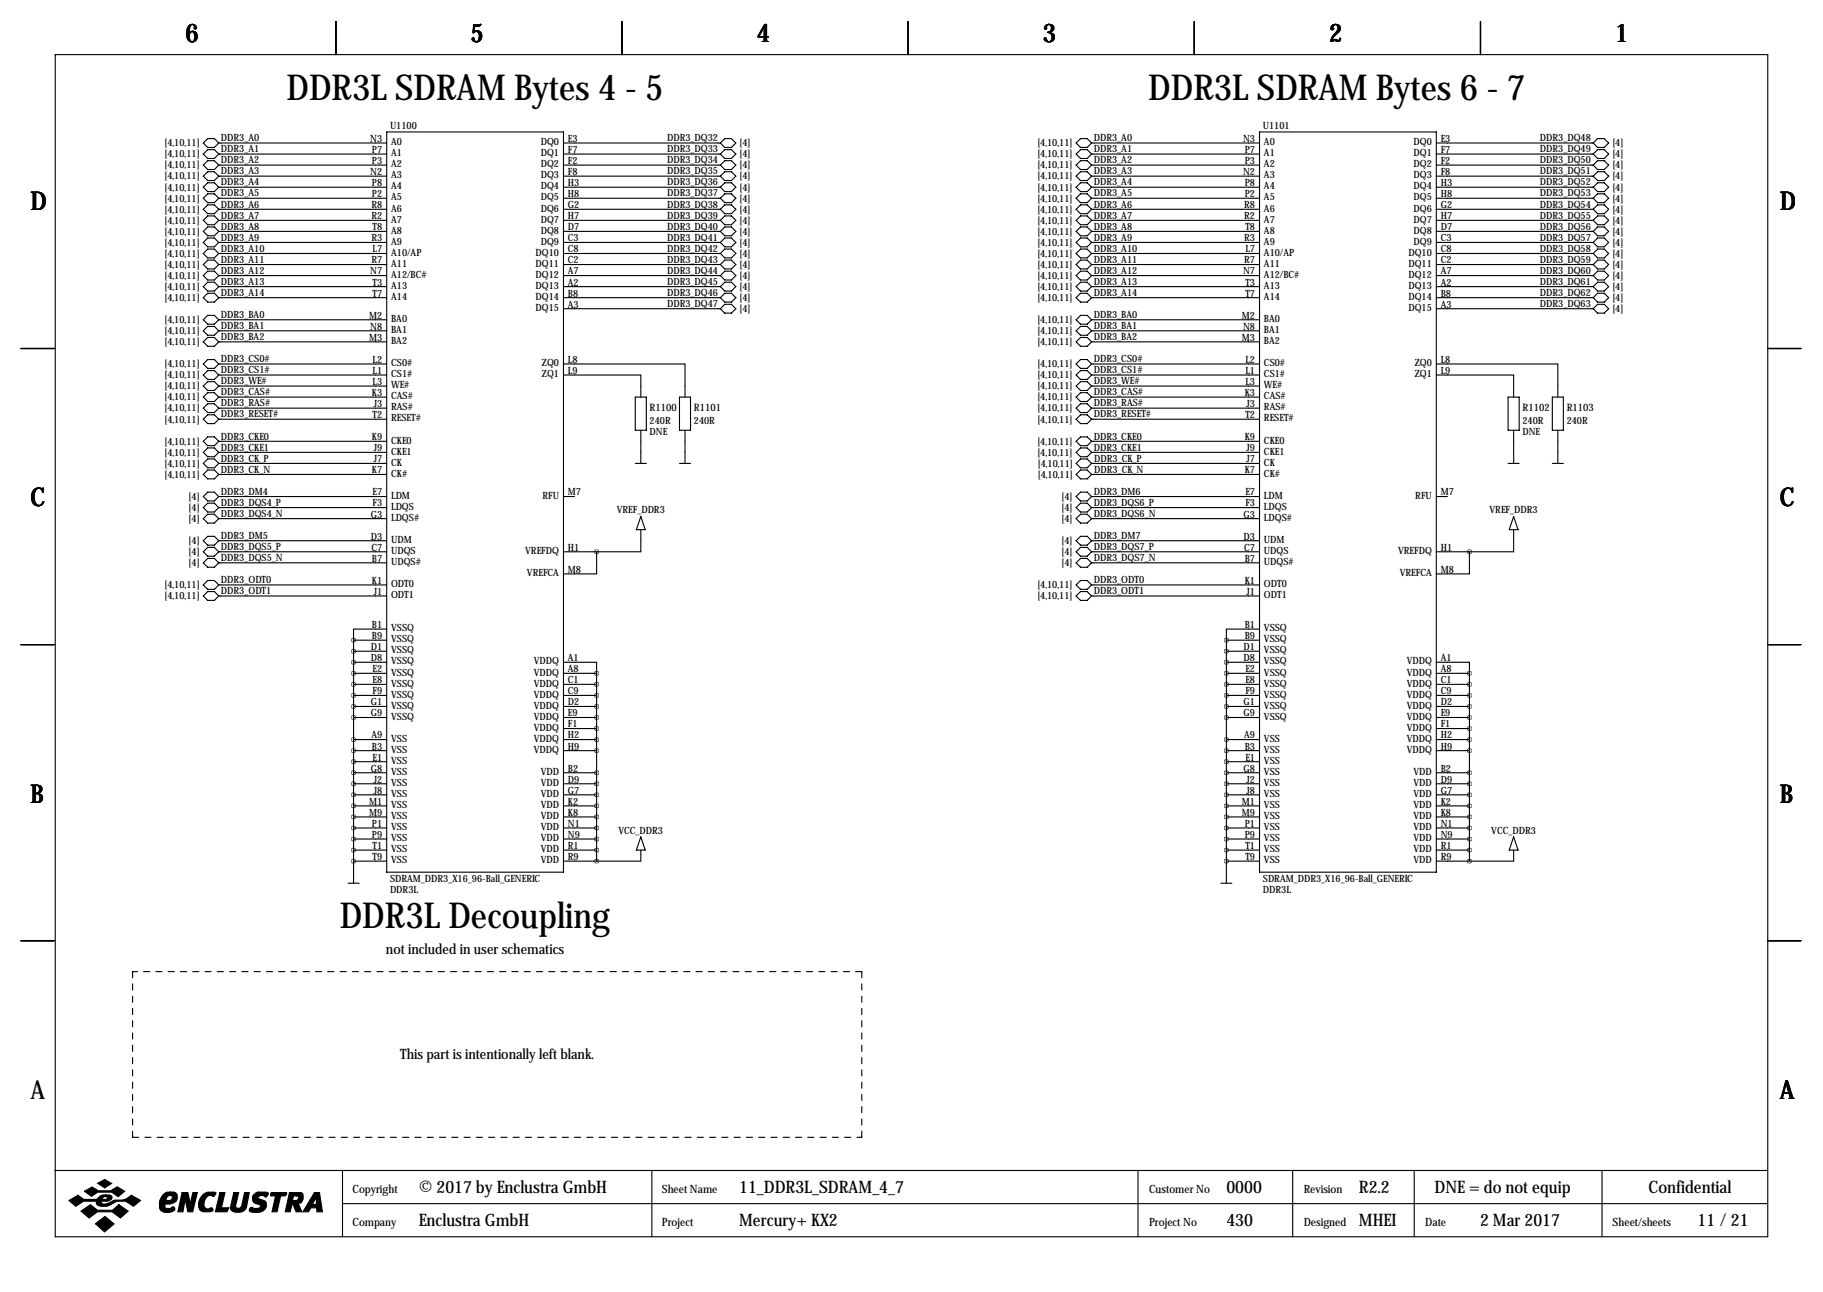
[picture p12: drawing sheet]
<svg xmlns="http://www.w3.org/2000/svg" width="419mm" height="297mm" viewBox="0 0 419 297" stroke-linecap="round" stroke-linejoin="round" font-family="sans-serif">
<g fill="none" stroke="#000" stroke-width=".25">
<path d="M12.7 12.6h393.7v271.7h-393.7zM77.2 4.9v7.7M143 4.9v7.7M208.8 4.9v7.7M274.6 4.9v7.7M340.4 4.9v7.7M46.7 32.9l1.1-1h1.5l1 1-1 1h-1.5zM46.7 38l1.1-1.1h1.5l1 1.1-1 1h-1.5zM46.7 35.4l1.1-1h1.5l1 1-1 1h-1.5zM50.3 32.9h38.6M50.3 35.4h38.6M50.3 38h38.6"/>
<path d="M88.9 30.3h40.6v170.2h-40.6zM129.5 32.9h36.1M129.5 35.4h36.1M129.5 38h36.1M166.6 31.9h1.5l1.1 1-1.1 1h-1.5l-1-1zM166.6 39.5h1.5l1.1 1-1.1 1h-1.5l-1-1zM166.6 36.9h1.5l1.1 1.1-1.1 1h-1.5l-1-1zM166.6 34.4h1.5l1.1 1-1.1 1h-1.5l-1-1zM248.4 31.9h1.5l1.1 1-1.1 1h-1.5l-1-1zM248.4 39.5h1.5l1.1 1-1.1 1h-1.5l-1-1zM248.4 36.9h1.5l1.1 1.1-1.1 1h-1.5l-1-1zM248.4 34.4h1.5l1.1 1-1.1 1h-1.5l-1-1z"/>
<path d="M251 32.9h38.6M251 35.4h38.6M251 38h38.6M289.6 30.3h40.6v170.2h-40.6zM330.2 32.9h36.1M330.2 35.4h36.1M330.2 38h36.1M366.3 32.9l1-1h1.5l1 1-1 1h-1.5zM366.3 38l1-1.1h1.5l1 1.1-1 1h-1.5zM366.3 35.4l1-1h1.5l1 1-1 1h-1.5zM46.7 45.6l1.1-1h1.5l1 1-1 1h-1.5zM46.7 48.1l1.1-1h1.5l1 1-1 1h-1.5z"/>
<path d="M46.7 40.5l1.1-1h1.5l1 1-1 1h-1.5zM46.7 43l1.1-1h1.5l1 1-1 1.1h-1.5zM46.7 50.7l1.1-1.1h1.5l1 1.1-1 1h-1.5zM46.7 53.2l1.1-1h1.5l1 1-1 1h-1.5zM46.7 55.7l1.1-1h1.5l1 1-1 1.1h-1.5zM46.7 58.3l1.1-1h1.5l1 1-1 1h-1.5zM50.3 40.5h38.6M50.3 43h38.6M50.3 45.6h38.6M50.3 48.1h38.6M50.3 50.7h38.6M50.3 53.2h38.6"/>
<path d="M50.3 55.7h38.6M50.3 58.3h38.6M129.5 40.5h36.1M129.5 43h36.1M129.5 45.6h36.1M129.5 48.1h36.1M129.5 50.7h36.1M129.5 53.2h36.1M129.5 55.7h36.1M129.5 58.3h36.1M165.6 53.2l1-1h1.5l1.1 1-1.1 1h-1.5zM165.6 55.7l1-1h1.5l1.1 1-1.1 1.1h-1.5z"/>
<path d="M165.6 58.3l1-1h1.5l1.1 1-1.1 1h-1.5zM166.6 44.6h1.5l1.1 1-1.1 1h-1.5l-1-1zM166.6 47.1h1.5l1.1 1-1.1 1h-1.5l-1-1zM166.6 42h1.5l1.1 1-1.1 1.1h-1.5l-1-1.1zM166.6 49.6h1.5l1.1 1.1-1.1 1h-1.5l-1-1zM248.4 44.6h1.5l1.1 1-1.1 1h-1.5l-1-1zM248.4 47.1h1.5l1.1 1-1.1 1h-1.5l-1-1zM248.4 42h1.5l1.1 1-1.1 1.1h-1.5l-1-1.1zM248.4 49.6h1.5l1.1 1.1-1.1 1h-1.5l-1-1zM248.4 52.2h1.5l1.1 1-1.1 1h-1.5l-1-1zM248.4 54.7h1.5l1.1 1-1.1 1.1h-1.5l-1-1.1zM248.4 57.3h1.5l1.1 1-1.1 1h-1.5l-1-1z"/>
<path d="M248.4 59.8h1.5l1.1 1-1.1 1h-1.5l-1-1zM251 40.5h38.6M251 43h38.6M251 45.6h38.6M251 48.1h38.6M251 50.7h38.6M251 53.2h38.6M251 55.7h38.6M251 58.3h38.6M330.2 40.5h36.1M330.2 43h36.1M330.2 45.6h36.1"/>
<path d="M330.2 48.1h36.1M330.2 50.7h36.1M330.2 53.2h36.1M330.2 55.7h36.1M330.2 58.3h36.1M366.3 45.6l1-1h1.5l1 1-1 1h-1.5zM366.3 48.1l1-1h1.5l1 1-1 1h-1.5zM366.3 40.5l1-1h1.5l1 1-1 1h-1.5zM366.3 43l1-1h1.5l1 1-1 1.1h-1.5zM366.3 50.7l1-1.1h1.5l1 1.1-1 1h-1.5zM366.3 53.2l1-1h1.5l1 1-1 1h-1.5zM366.3 55.7l1-1h1.5l1 1-1 1.1h-1.5z"/>
<path d="M366.3 58.3l1-1h1.5l1 1-1 1h-1.5zM46.7 60.8l1.1-1h1.5l1 1-1 1h-1.5zM46.7 63.4l1.1-1.1h1.5l1 1.1-1 1h-1.5zM46.7 73.5l1.1-1h1.5l1 1-1 1h-1.5zM46.7 76.1l1.1-1.1h1.5l1 1.1-1 1h-1.5zM46.7 78.6l1.1-1h1.5l1 1-1 1h-1.5zM46.7 65.9l1.1-1h1.5l1 1-1 1h-1.5zM47.8 67.4h1.5l1 1-1 1.1h-1.5l-1.1-1.1zM50.3 60.8h38.6M50.3 63.4h38.6M50.3 65.9h38.6M50.3 73.5h38.6"/>
<path d="M50.3 76.1h38.6M50.3 78.6h38.6M50.3 68.4h38.6M129.5 60.8h36.1M129.5 63.4h36.1M129.5 65.9h36.1M129.5 68.4h36.1M129.5 71h36.1M165.6 60.8l1-1h1.5l1.1 1-1.1 1h-1.5zM165.6 63.4l1-1.1h1.5l1.1 1.1-1.1 1h-1.5zM165.6 65.9l1-1h1.5l1.1 1-1.1 1h-1.5zM166.6 67.4h1.5l1.1 1-1.1 1.1h-1.5l-1-1.1z"/>
<path d="M166.6 70h1.5l1.1 1-1.1 1h-1.5l-1-1zM248.4 62.3h1.5l1.1 1.1-1.1 1h-1.5l-1-1zM248.4 72.5h1.5l1.1 1-1.1 1h-1.5l-1-1zM248.4 75h1.5l1.1 1.1-1.1 1h-1.5l-1-1zM248.4 77.6h1.5l1.1 1-1.1 1h-1.5l-1-1zM248.4 64.9h1.5l1.1 1-1.1 1h-1.5l-1-1zM248.4 67.4h1.5l1.1 1-1.1 1.1h-1.5l-1-1.1zM251 60.8h38.6M251 63.4h38.6M251 65.9h38.6M251 73.5h38.6M251 76.1h38.6"/>
<path d="M251 78.6h38.6M251 68.4h38.6M330.2 60.8h36.1M330.2 63.4h36.1M330.2 65.9h36.1M330.2 68.4h36.1M330.2 71h36.1M366.3 60.8l1-1h1.5l1 1-1 1h-1.5zM366.3 63.4l1-1.1h1.5l1 1.1-1 1h-1.5zM366.3 65.9l1-1h1.5l1 1-1 1h-1.5zM366.3 68.4l1-1h1.5l1 1-1 1.1h-1.5zM366.3 71l1-1h1.5l1 1-1 1h-1.5z"/>
<path d="M4.8 80.1h7.6M46.7 83.7l1.1-1h1.5l1 1-1 1h-1.5zM46.7 96.4l1.1-1h1.5l1 1-1 1h-1.5zM46.7 91.3l1.1-1h1.5l1 1-1 1h-1.5zM46.7 93.8l1.1-1h1.5l1 1-1 1.1h-1.5zM46.7 88.8l1.1-1.1h1.5l1 1.1-1 1h-1.5zM46.7 86.2l1.1-1h1.5l1 1-1 1h-1.5zM50.3 91.3h38.6M50.3 83.7h38.6M50.3 88.8h38.6M50.3 93.8h38.6M50.3 96.4h38.6"/>
<path d="M50.3 86.2h38.6M129.5 83.7h28v7.6M129.5 86.2h17.8v5.1M146 91.3h2.6v7.6h-2.6zM147.3 98.9v7.6M156.2 91.3h2.5v7.6h-2.5zM157.5 98.9v7.6M248.4 82.7h1.5l1.1 1-1.1 1h-1.5l-1-1zM248.4 95.4h1.5l1.1 1-1.1 1h-1.5l-1-1zM248.4 90.3h1.5l1.1 1-1.1 1h-1.5l-1-1zM248.4 92.8h1.5l1.1 1-1.1 1.1h-1.5l-1-1.1zM248.4 87.7h1.5l1.1 1.1-1.1 1h-1.5l-1-1z"/>
<path d="M248.4 85.2h1.5l1.1 1-1.1 1h-1.5l-1-1zM251 91.3h38.6M251 83.7h38.6M251 88.8h38.6M251 93.8h38.6M251 96.4h38.6M251 86.2h38.6M330.2 83.7h27.9v7.6M330.2 86.2h17.8v5.1M346.7 91.3h2.5v7.6h-2.5zM348 98.9v7.6M356.9 91.3h2.5v7.6h-2.5z"/>
<path d="M358.1 98.9v7.6M406.4 80.1h7.6M46.7 101.5l1.1-1.1h1.5l1 1.1-1 1h-1.5zM46.7 106.5l1.1-1h1.5l1 1-1 1.1h-1.5zM46.7 109.1l1.1-1h1.5l1 1-1 1h-1.5zM46.7 114.2l1.1-1.1h1.5l1 1.1-1 1h-1.5zM46.7 116.7l1.1-1h1.5l1 1-1 1h-1.5zM46.7 119.2l1.1-1h1.5l1 1-1 1.1h-1.5zM46.7 104l1.1-1h1.5l1 1-1 1h-1.5zM50.3 101.5h38.6M50.3 106.5h38.6M50.3 109.1h38.6"/>
<path d="M50.3 114.2h38.6M50.3 116.7h38.6M50.3 119.2h38.6M50.3 104h38.6M129.5 114.2h2.6M146 106.5h2.6M147.3 118.7l1 3.1h-2zM156.2 106.5h2.5M248.4 100.4h1.5l1.1 1.1-1.1 1h-1.5l-1-1zM248.4 105.5h1.5l1.1 1-1.1 1.1h-1.5l-1-1.1zM248.4 108.1h1.5l1.1 1-1.1 1h-1.5l-1-1zM248.4 113.1h1.5l1.1 1.1-1.1 1h-1.5l-1-1z"/>
<path d="M248.4 115.7h1.5l1.1 1-1.1 1h-1.5l-1-1zM248.4 118.2h1.5l1.1 1-1.1 1.1h-1.5l-1-1.1zM248.4 103h1.5l1.1 1-1.1 1h-1.5l-1-1zM251 101.5h38.6M251 106.5h38.6M251 109.1h38.6M251 114.2h38.6M251 116.7h38.6M251 119.2h38.6M251 104h38.6M330.2 114.2h2.5M346.7 106.5h2.5"/>
<path d="M348 118.7l1 3.1h-2zM356.9 106.5h2.5M46.7 134.5l1.1-1h1.5l1 1-1 1h-1.5zM46.7 124.3l1.1-1h1.5l1 1-1 1h-1.5zM46.7 126.9l1.1-1.1h1.5l1 1.1-1 1h-1.5zM46.7 129.4l1.1-1h1.5l1 1-1 1h-1.5zM46.7 137l1.1-1h1.5l1 1-1 1h-1.5zM50.3 124.3h38.6M50.3 126.9h38.6M50.3 129.4h38.6M50.3 134.5h38.6M50.3 137h38.6"/>
<path d="M129.5 126.9h7.7M137.2 126.9v5h-7.7M147.3 121.8v5.1h-10.1M248.4 133.5h1.5l1.1 1-1.1 1h-1.5l-1-1zM248.4 123.3h1.5l1.1 1-1.1 1h-1.5l-1-1zM248.4 125.8h1.5l1.1 1.1-1.1 1h-1.5l-1-1zM248.4 128.4h1.5l1.1 1-1.1 1h-1.5l-1-1zM248.4 136h1.5l1.1 1-1.1 1h-1.5l-1-1zM251 124.3h38.6M251 126.9h38.6M251 129.4h38.6M251 134.5h38.6"/>
<path d="M251 137h38.6M330.2 126.9h7.6M337.8 126.9v5h-7.6M348 121.8v5.1h-10.2M4.8 148.2h7.6M81.3 147.2h7.6M81.3 149.7h7.6M81.3 152.3h7.6M81.3 154.8h7.6M81.3 157.3h7.6M81.3 159.9h7.6M81.3 147.2v55.9"/>
<path d="M88.9 144.6h-7.6v2.6M129.5 152.3h7.7v2.5M129.5 154.8h7.7M129.5 157.3h7.7M129.5 159.9h7.7M137.2 154.8v43.2M281.9 147.2h7.7M281.9 149.7h7.7M281.9 152.3h7.7M281.9 154.8h7.7M281.9 157.3h7.7M281.9 159.9h7.7"/>
<path d="M281.9 147.2v55.9M289.6 144.6h-7.7v2.6M330.2 152.3h7.6v2.5M330.2 154.8h7.6M330.2 157.3h7.6M330.2 159.9h7.6M337.8 154.8v43.2M406.4 148.2h7.6M81.3 162.4h7.6M81.3 165h7.6M81.3 170h7.6M81.3 172.6h7.6"/>
<path d="M81.3 175.1h7.6M81.3 177.7h7.6M129.5 162.4h7.7M129.5 165h7.7M129.5 170h7.7M129.5 172.6h7.7M129.5 177.7h7.7M129.5 167.5h7.7M281.9 162.4h7.7M281.9 165h7.7M281.9 170h7.7M281.9 172.6h7.7"/>
<path d="M281.9 175.1h7.7M281.9 177.7h7.7M330.2 162.4h7.6M330.2 165h7.6M330.2 170h7.6M330.2 172.6h7.6M330.2 177.7h7.6M330.2 167.5h7.6M81.3 180.2h7.6M81.3 182.7h7.6M81.3 185.3h7.6M81.3 187.8h7.6"/>
<path d="M81.3 190.4h7.6M81.3 192.9h7.6M81.3 195.4h7.6M81.3 198h7.6M129.5 180.2h7.7M129.5 182.7h7.7M129.5 185.3h7.7M129.5 187.8h7.7M129.5 190.4h7.7M129.5 192.9h7.7M129.5 195.4h7.7M147.3 192.4l1 3h-2z"/>
<path d="M147.3 195.4v2.6h-17.8M281.9 180.2h7.7M281.9 182.7h7.7M281.9 185.3h7.7M281.9 187.8h7.7M281.9 190.4h7.7M281.9 192.9h7.7M281.9 195.4h7.7M281.9 198h7.7M330.2 180.2h7.6M330.2 182.7h7.6M330.2 185.3h7.6"/>
<path d="M330.2 187.8h7.6M330.2 190.4h7.6M330.2 192.9h7.6M330.2 195.4h7.6M348 192.4l1 3h-2zM348 195.4v2.6h-17.8M4.8 216.3h7.6M80 203.1h2.5M280.7 203.1h2.5M406.4 216.3h7.6M12.6 269.1h393.7M78.7 269.1v15.2"/>
<path d="M78.7 276.7h327.6M149.9 269.1v15.2M261.6 269.1v15.2M297.2 269.1v15.2M325.1 269.1v15.2M368.3 269.1v15.2"/>
</g>
<g fill="#000" stroke="#000" stroke-width=".25">
<path d="M15.8 276l2.1-1.2 1.4 1h2.8l.3-.2a1.77 1.77 0 0 1 1.9-.9v.4l-.6 .2-.2 .5h.9l.3-.6-.4-.1v-.4h.9a.59 .59 0 0 1 .6 .7l-.2 .4-.8 .4h-1.4l-.1 .1 .1 .4a3.2 3.2 0 0 0 2.7-.7l.3-.1a4 4 0 0 0 3.8-1.1l2.1 1.2-1.6 1.3a4 4 0 0 0-5.5-.2 2.66 2.66 0 0 1-2.9-.2l-.1-.7h-3l-1.8 1.1zM19.4 273.9l1.8-1 1.4 .9h2.9l1.4-.9 1.8 1-1.5 1.2-1.5-1h-3.2l-1.5 .9zM22.5 272l1.6-.8 1.6 .9-1.6 1zM18.6 278.4l2.2-1.4 1.6 1.2h3.5l1.4-1.2 2.2 1.4-1.8 1.6-1.9-1.4h-3.4l-1.9 1.4zM37.4 274.7a1.75 1.75 0 0 1 1.8-.6v.7a.82 .82 0 0 0-.8 1.2h.6a.6 .6 0 0 0 .6-.5 .6 .6 0 0 0-.4-.7v-.7h.8l.5 .3a1.61 1.61 0 0 1 0 1.7 1.61 1.61 0 0 1-1.5 .7h-1v.9l.2 .1h.9l.7-.4 .4 .4a1.06 1.06 0 0 1-1.3 1 1.82 1.82 0 0 1-2.2-1.1 3.5 3.5 0 0 1 .7-3zM41.9 274.2h1.3l.5 2.6 .6-2.6h1.1l-1.1 4.4h-1.1l-.6-2.9-.5 2.9h-1.2zM46.7 274.6a2.78 2.78 0 0 1 2.9-.4l-.4 .9a1.32 1.32 0 0 0-2.1 .8l-.2 .8a.98 .98 0 0 0 1.1 1.2 .55 .55 0 0 1 .6-.2 .55 .55 0 0 1 .4 .6l-.7 .3-1.8-.1a1.79 1.79 0 0 1-.8-2.3zM50.5 274.2h1.2l-.8 3.5h1.7l-.4 .9h-2.7zM53.7 274.2h1.2l-.7 3.1a.73 .73 0 0 0 .7 .5 .73 .73 0 0 0 .7-.6l.6-3h1.1l-.7 3.4a2.28 2.28 0 0 1-3.6 .4v-.4zM58.3 274.7l.8-.6h2.1l.5 .2v.2l-.6 .7a.96 .96 0 0 0-1-.4 .96 .96 0 0 0-.8 .6l1.7 .8a1.71 1.71 0 0 1-.1 1.8 1.71 1.71 0 0 1-1.7 .8l-1.4-.2a.51 .51 0 0 1-.4-.7 .51 .51 0 0 1 .8-.2l1 .1a.52 .52 0 0 0 .6-.2 .52 .52 0 0 0-.2-.7 1.39 1.39 0 0 1-1.4-.6 1.39 1.39 0 0 1 .1-1.6zM62.2 274.4l.2-.2h3.5l-.1 .4-.3 .3h-1l-.8 3.7h-1.2l.8-3.7h-1.1zM66.5 274.2h1.7v.7h-.7l-.2 1.1h.9l.3-.3a.44 .44 0 0 0 .1-.5 .44 .44 0 0 0-.4-.3v-.7h1l.3 .2 .2 .3v.9a1.03 1.03 0 0 1-1.2 1l.9 2h-1.3l-.8-1.8h-.1l-.5 1.8h-1.1z"/>
<path d="M72.3 274.2h1.2l.6 4.4h-1.3v-.9h-1.3l-.6 .9h-1.3l1.7-2.7h1l-.4 .8 .2 .2h.4l.2-.2v-1.5l-.4 .7h-1zM21.9 281.3l2.2-1.6 2.1 1.7-2.2 1.8z"/>
</g>
<path d="M30.5 223.4v38.1M198.1 223.4h-167.6M30.5 261.5h167.6M198.1 261.5v-38.1" fill="none" stroke="#000" stroke-width=".25" stroke-dasharray="1.4 1.4"/>
<path d="M137.1 157.3a.05 .05 0 0 0 .1 0 .05 .05 0 0 0-.1 0zM137.1 154.8a.05 .05 0 0 0 .1 0 .05 .05 0 0 0-.1 0zM137.1 195.4a.05 .05 0 0 0 .1 0 .05 .05 0 0 0-.1 0zM137.1 192.9a.05 .05 0 0 0 .1 0 .05 .05 0 0 0-.1 0zM137.1 190.4a.05 .05 0 0 0 .1 0 .05 .05 0 0 0-.1 0zM137.1 187.8a.05 .05 0 0 0 .1 0 .05 .05 0 0 0-.1 0zM137.1 177.7a.05 .05 0 0 0 .1 0 .05 .05 0 0 0-.1 0zM137.1 182.7a.05 .05 0 0 0 .1 0 .05 .05 0 0 0-.1 0zM137.1 180.2a.05 .05 0 0 0 .1 0 .05 .05 0 0 0-.1 0zM137.1 185.3a.05 .05 0 0 0 .1 0 .05 .05 0 0 0-.1 0zM81.2 175.1a.05 .05 0 0 0 .1 0 .05 .05 0 0 0-.1 0zM81.2 172.6a.05 .05 0 0 0 .1 0 .05 .05 0 0 0-.1 0zM81.2 170a.05 .05 0 0 0 .1 0 .05 .05 0 0 0-.1 0zM81.2 152.3a.05 .05 0 0 0 .1 0 .05 .05 0 0 0-.1 0zM81.2 149.7a.05 .05 0 0 0 .1 0 .05 .05 0 0 0-.1 0zM81.2 147.2a.05 .05 0 0 0 .1 0 .05 .05 0 0 0-.1 0zM81.2 195.4a.05 .05 0 0 0 .1 0 .05 .05 0 0 0-.1 0zM81.2 192.9a.05 .05 0 0 0 .1 0 .05 .05 0 0 0-.1 0zM81.2 190.4a.05 .05 0 0 0 .1 0 .05 .05 0 0 0-.1 0zM81.2 177.7a.05 .05 0 0 0 .1 0 .05 .05 0 0 0-.1 0zM81.2 187.8a.05 .05 0 0 0 .1 0 .05 .05 0 0 0-.1 0zM81.2 182.7a.05 .05 0 0 0 .1 0 .05 .05 0 0 0-.1 0zM81.2 198a.05 .05 0 0 0 .1 0 .05 .05 0 0 0-.1 0zM81.2 180.2a.05 .05 0 0 0 .1 0 .05 .05 0 0 0-.1 0zM81.2 185.3a.05 .05 0 0 0 .1 0 .05 .05 0 0 0-.1 0zM137.1 126.9a.05 .05 0 0 0 .1 0 .05 .05 0 0 0-.1 0zM137.1 159.9a.05 .05 0 0 0 .1 0 .05 .05 0 0 0-.1 0zM81.2 154.8a.05 .05 0 0 0 .1 0 .05 .05 0 0 0-.1 0zM81.2 157.3a.05 .05 0 0 0 .1 0 .05 .05 0 0 0-.1 0zM81.2 159.9a.05 .05 0 0 0 .1 0 .05 .05 0 0 0-.1 0zM81.2 162.4a.05 .05 0 0 0 .1 0 .05 .05 0 0 0-.1 0zM81.2 165a.05 .05 0 0 0 .1 0 .05 .05 0 0 0-.1 0zM137.1 162.4a.05 .05 0 0 0 .1 0 .05 .05 0 0 0-.1 0zM337.8 157.3a.05 .05 0 0 0 .1 0 .05 .05 0 0 0-.1 0zM337.8 154.8a.05 .05 0 0 0 .1 0 .05 .05 0 0 0-.1 0zM337.8 195.4a.05 .05 0 0 0 .1 0 .05 .05 0 0 0-.1 0zM337.8 192.9a.05 .05 0 0 0 .1 0 .05 .05 0 0 0-.1 0zM337.8 190.4a.05 .05 0 0 0 .1 0 .05 .05 0 0 0-.1 0zM337.8 187.8a.05 .05 0 0 0 .1 0 .05 .05 0 0 0-.1 0zM337.8 177.7a.05 .05 0 0 0 .1 0 .05 .05 0 0 0-.1 0zM337.8 182.7a.05 .05 0 0 0 .1 0 .05 .05 0 0 0-.1 0zM337.8 180.2a.05 .05 0 0 0 .1 0 .05 .05 0 0 0-.1 0zM337.8 185.3a.05 .05 0 0 0 .1 0 .05 .05 0 0 0-.1 0zM281.9 175.1a.05 .05 0 0 0 .1 0 .05 .05 0 0 0-.1 0zM281.9 172.6a.05 .05 0 0 0 .1 0 .05 .05 0 0 0-.1 0zM281.9 170a.05 .05 0 0 0 .1 0 .05 .05 0 0 0-.1 0zM281.9 152.3a.05 .05 0 0 0 .1 0 .05 .05 0 0 0-.1 0zM281.9 149.7a.05 .05 0 0 0 .1 0 .05 .05 0 0 0-.1 0zM281.9 147.2a.05 .05 0 0 0 .1 0 .05 .05 0 0 0-.1 0zM281.9 195.4a.05 .05 0 0 0 .1 0 .05 .05 0 0 0-.1 0zM281.9 192.9a.05 .05 0 0 0 .1 0 .05 .05 0 0 0-.1 0zM281.9 190.4a.05 .05 0 0 0 .1 0 .05 .05 0 0 0-.1 0zM281.9 177.7a.05 .05 0 0 0 .1 0 .05 .05 0 0 0-.1 0zM281.9 187.8a.05 .05 0 0 0 .1 0 .05 .05 0 0 0-.1 0zM281.9 182.7a.05 .05 0 0 0 .1 0 .05 .05 0 0 0-.1 0zM281.9 198a.05 .05 0 0 0 .1 0 .05 .05 0 0 0-.1 0zM281.9 180.2a.05 .05 0 0 0 .1 0 .05 .05 0 0 0-.1 0zM281.9 185.3a.05 .05 0 0 0 .1 0 .05 .05 0 0 0-.1 0zM337.8 126.9a.05 .05 0 0 0 .1 0 .05 .05 0 0 0-.1 0zM337.8 159.9a.05 .05 0 0 0 .1 0 .05 .05 0 0 0-.1 0zM281.9 154.8a.05 .05 0 0 0 .1 0 .05 .05 0 0 0-.1 0zM281.9 157.3a.05 .05 0 0 0 .1 0 .05 .05 0 0 0-.1 0zM281.9 159.9a.05 .05 0 0 0 .1 0 .05 .05 0 0 0-.1 0zM281.9 162.4a.05 .05 0 0 0 .1 0 .05 .05 0 0 0-.1 0zM281.9 165a.05 .05 0 0 0 .1 0 .05 .05 0 0 0-.1 0zM337.8 162.4a.05 .05 0 0 0 .1 0 .05 .05 0 0 0-.1 0zM337.8 165a.05 .05 0 0 0 .1 0 .05 .05 0 0 0-.1 0zM337.8 167.5a.05 .05 0 0 0 .1 0 .05 .05 0 0 0-.1 0zM337.8 170a.05 .05 0 0 0 .1 0 .05 .05 0 0 0-.1 0zM337.8 172.6a.05 .05 0 0 0 .1 0 .05 .05 0 0 0-.1 0zM137.1 165a.05 .05 0 0 0 .1 0 .05 .05 0 0 0-.1 0zM137.1 167.5a.05 .05 0 0 0 .1 0 .05 .05 0 0 0-.1 0zM137.1 170a.05 .05 0 0 0 .1 0 .05 .05 0 0 0-.1 0zM137.1 172.6a.05 .05 0 0 0 .1 0 .05 .05 0 0 0-.1 0zM137.1 198a.05 .05 0 0 0 .1 0 .05 .05 0 0 0-.1 0zM337.8 198a.05 .05 0 0 0 .1 0 .05 .05 0 0 0-.1 0z" fill="#000" stroke="#000" stroke-width="1"/>
<g font-size="8.2">
<text x="65.9" y="22.9">DDR3L SDRAM Bytes 4 - 5</text>
<text x="264" y="22.9">DDR3L SDRAM Bytes 6 - 7</text>
<text x="78.1" y="213.4">DDR3L Decoupling</text>
</g>
<g font-size="5.9">
<text x="42.7" y="9.8">6</text>
<text x="108.2" y="9.8">5</text>
<text x="174" y="9.8">4</text>
<text x="239.8" y="9.8">3</text>
<text x="305.6" y="9.8">2</text>
<text x="371.3" y="9.8">1</text>
<text x="7" y="48.4">D</text>
<text x="409.2" y="48.4">D</text>
<text x="7" y="116.4">C</text>
<text x="409.2" y="116.4">C</text>
<text x="7" y="184.5">B</text>
<text x="409.2" y="184.5">B</text>
<text x="7" y="252.6">A</text>
<text x="409.2" y="252.6">A</text>
</g>
<g font-size="4">
<text x="96.3" y="274.2">© 2017 by Enclustra GmbH</text>
<text x="169.9" y="274.2">11_DDR3L_SDRAM_4_7</text>
<text x="281.9" y="274.2">0000</text>
<text x="312.4" y="274.2">R2.2</text>
<text x="329.8" y="274.2">DNE = do not equip</text>
<text x="379" y="274.2">Confidential</text>
<text x="96.3" y="281.8">Enclustra GmbH</text>
<text x="169.9" y="281.8">Mercury+ KX2</text>
<text x="281.9" y="281.8">430</text>
<text x="312.4" y="281.8">MHEI</text>
<text x="340.3" y="281.8">2 Mar 2017</text>
<text x="390.3" y="281.8">11 / 21</text>
</g>
<g font-size="3.3">
<text x="88.7" y="219.4">not included in user schematics</text>
<text x="92" y="243.5">This part is intentionally left blank.</text>
</g>
<g font-size="2.6">
<text x="81" y="274.2">Copyright</text>
<text x="152.1" y="274.2">Sheet Name</text>
<text x="264.2" y="274.2">Customer No</text>
<text x="299.7" y="274.2">Revision</text>
<text x="81" y="281.8">Company</text>
<text x="152.1" y="281.8">Project</text>
<text x="264.2" y="281.8">Project No</text>
<text x="299.7" y="281.8">Designed</text>
<text x="327.7" y="281.8">Date</text>
<text x="370.7" y="281.8">Sheet/sheets</text>
</g>
<g font-size="2.4">
<text x="149.4" y="94.6">R1100</text>
<text x="159.5" y="94.6">R1101</text>
<text x="350" y="94.6">R1102</text>
<text x="360.2" y="94.6">R1103</text>
</g>
<g font-size="2.3">
<text x="89.7" y="29.6">U1100</text>
<text x="290.3" y="29.6">U1101</text>
<text x="37.8" y="33.6">[4,10,11]</text>
<text x="50.8" y="32.5">DDR3_A0</text>
<text x="50.8" y="35">DDR3_A1</text>
<text x="85.1" y="32.6">N3</text>
<text x="85.5" y="35.2">P7</text>
<text x="89.9" y="33.4">A0</text>
<text x="89.9" y="35.9">A1</text>
<text x="124.3" y="33.4">DQ0</text>
<text x="124.3" y="35.9">DQ1</text>
<text x="130.6" y="32.6">E3</text>
<text x="130.6" y="35.2">F7</text>
<text x="153.4" y="32.5">DDR3_DQ32</text>
<text x="153.4" y="35">DDR3_DQ33</text>
<text x="170" y="33.6">[4]</text>
<text x="238.5" y="33.6">[4,10,11]</text>
<text x="251.5" y="32.5">DDR3_A0</text>
<text x="251.5" y="35">DDR3_A1</text>
<text x="285.8" y="32.6">N3</text>
<text x="286.2" y="35.2">P7</text>
<text x="290.6" y="33.4">A0</text>
<text x="290.6" y="35.9">A1</text>
<text x="325" y="33.4">DQ0</text>
<text x="325" y="35.9">DQ1</text>
<text x="331.2" y="32.6">E3</text>
<text x="331.2" y="35.2">F7</text>
<text x="354" y="32.5">DDR3_DQ48</text>
<text x="354" y="35">DDR3_DQ49</text>
<text x="370.7" y="33.6">[4]</text>
<text x="37.8" y="36.2">[4,10,11]</text>
<text x="37.8" y="38.7">[4,10,11]</text>
<text x="37.8" y="41.3">[4,10,11]</text>
<text x="50.8" y="37.6">DDR3_A2</text>
<text x="50.8" y="40.1">DDR3_A3</text>
<text x="85.1" y="40.2">N2</text>
<text x="85.5" y="37.7">P3</text>
<text x="89.9" y="38.5">A2</text>
<text x="89.9" y="41">A3</text>
<text x="124.3" y="38.5">DQ2</text>
<text x="124.3" y="41">DQ3</text>
<text x="130.6" y="37.7">F2</text>
<text x="130.6" y="40.2">F8</text>
<text x="153.4" y="40.1">DDR3_DQ35</text>
<text x="153.4" y="37.6">DDR3_DQ34</text>
<text x="170" y="41.3">[4]</text>
<text x="170" y="38.7">[4]</text>
<text x="170" y="36.2">[4]</text>
<text x="238.5" y="36.2">[4,10,11]</text>
<text x="238.5" y="38.7">[4,10,11]</text>
<text x="238.5" y="41.3">[4,10,11]</text>
<text x="251.5" y="37.6">DDR3_A2</text>
<text x="251.5" y="40.1">DDR3_A3</text>
<text x="285.8" y="40.2">N2</text>
<text x="286.2" y="37.7">P3</text>
<text x="290.6" y="38.5">A2</text>
<text x="290.6" y="41">A3</text>
<text x="325" y="38.5">DQ2</text>
<text x="325" y="41">DQ3</text>
<text x="331.2" y="37.7">F2</text>
<text x="331.2" y="40.2">F8</text>
<text x="354" y="40.1">DDR3_DQ51</text>
<text x="354" y="37.6">DDR3_DQ50</text>
<text x="370.7" y="41.3">[4]</text>
<text x="370.7" y="38.7">[4]</text>
<text x="370.7" y="36.2">[4]</text>
<text x="37.8" y="43.8">[4,10,11]</text>
<text x="37.8" y="46.3">[4,10,11]</text>
<text x="50.8" y="42.6">DDR3_A4</text>
<text x="50.8" y="45.2">DDR3_A5</text>
<text x="50.8" y="47.7">DDR3_A6</text>
<text x="85.4" y="47.9">R8</text>
<text x="85.5" y="42.8">P8</text>
<text x="85.5" y="45.3">P2</text>
<text x="89.9" y="43.6">A4</text>
<text x="89.9" y="46.1">A5</text>
<text x="124.3" y="43.6">DQ4</text>
<text x="124.3" y="46.1">DQ5</text>
<text x="130.6" y="42.8">H3</text>
<text x="130.6" y="45.3">H8</text>
<text x="130.6" y="47.9">G2</text>
<text x="153.4" y="45.2">DDR3_DQ37</text>
<text x="153.4" y="47.7">DDR3_DQ38</text>
<text x="153.4" y="42.6">DDR3_DQ36</text>
<text x="170" y="46.3">[4]</text>
<text x="170" y="43.8">[4]</text>
<text x="238.5" y="43.8">[4,10,11]</text>
<text x="238.5" y="46.3">[4,10,11]</text>
<text x="251.5" y="42.6">DDR3_A4</text>
<text x="251.5" y="45.2">DDR3_A5</text>
<text x="251.5" y="47.7">DDR3_A6</text>
<text x="286" y="47.9">R8</text>
<text x="286.2" y="42.8">P8</text>
<text x="286.2" y="45.3">P2</text>
<text x="290.6" y="43.6">A4</text>
<text x="290.6" y="46.1">A5</text>
<text x="325" y="43.6">DQ4</text>
<text x="325" y="46.1">DQ5</text>
<text x="331.2" y="42.8">H3</text>
<text x="331.2" y="45.3">H8</text>
<text x="331.2" y="47.9">G2</text>
<text x="354" y="45.2">DDR3_DQ53</text>
<text x="354" y="47.7">DDR3_DQ54</text>
<text x="354" y="42.6">DDR3_DQ52</text>
<text x="370.7" y="46.3">[4]</text>
<text x="370.7" y="43.8">[4]</text>
<text x="37.8" y="48.9">[4,10,11]</text>
<text x="37.8" y="51.4">[4,10,11]</text>
<text x="37.8" y="54">[4,10,11]</text>
<text x="50.8" y="50.3">DDR3_A7</text>
<text x="50.8" y="52.8">DDR3_A8</text>
<text x="85.4" y="50.4">R2</text>
<text x="85.6" y="52.9">T8</text>
<text x="89.9" y="48.6">A6</text>
<text x="89.9" y="51.2">A7</text>
<text x="89.9" y="53.7">A8</text>
<text x="124.3" y="48.6">DQ6</text>
<text x="124.3" y="51.2">DQ7</text>
<text x="124.3" y="53.7">DQ8</text>
<text x="130.6" y="50.4">H7</text>
<text x="130.6" y="52.9">D7</text>
<text x="153.4" y="50.3">DDR3_DQ39</text>
<text x="153.4" y="52.8">DDR3_DQ40</text>
<text x="170" y="48.9">[4]</text>
<text x="170" y="51.4">[4]</text>
<text x="170" y="54">[4]</text>
<text x="238.5" y="48.9">[4,10,11]</text>
<text x="238.5" y="51.4">[4,10,11]</text>
<text x="238.5" y="54">[4,10,11]</text>
<text x="251.5" y="50.3">DDR3_A7</text>
<text x="251.5" y="52.8">DDR3_A8</text>
<text x="286" y="50.4">R2</text>
<text x="286.3" y="52.9">T8</text>
<text x="290.6" y="48.6">A6</text>
<text x="290.6" y="51.2">A7</text>
<text x="290.6" y="53.7">A8</text>
<text x="325" y="48.6">DQ6</text>
<text x="325" y="51.2">DQ7</text>
<text x="325" y="53.7">DQ8</text>
<text x="331.2" y="50.4">H7</text>
<text x="331.2" y="52.9">D7</text>
<text x="354" y="50.3">DDR3_DQ55</text>
<text x="354" y="52.8">DDR3_DQ56</text>
<text x="370.7" y="48.9">[4]</text>
<text x="370.7" y="51.4">[4]</text>
<text x="370.7" y="54">[4]</text>
<text x="37.8" y="56.5">[4,10,11]</text>
<text x="37.8" y="59">[4,10,11]</text>
<text x="50.8" y="55.3">DDR3_A9</text>
<text x="50.8" y="57.9">DDR3_A10</text>
<text x="85.4" y="55.5">R3</text>
<text x="85.6" y="58">L7</text>
<text x="89.9" y="56.3">A9</text>
<text x="89.9" y="58.8">A10/AP</text>
<text x="123.1" y="58.8">DQ10</text>
<text x="124.3" y="56.3">DQ9</text>
<text x="130.6" y="55.5">C3</text>
<text x="130.6" y="58">C8</text>
<text x="153.4" y="57.9">DDR3_DQ42</text>
<text x="153.4" y="55.3">DDR3_DQ41</text>
<text x="170" y="59">[4]</text>
<text x="170" y="56.5">[4]</text>
<text x="238.5" y="56.5">[4,10,11]</text>
<text x="238.5" y="59">[4,10,11]</text>
<text x="251.5" y="55.3">DDR3_A9</text>
<text x="251.5" y="57.9">DDR3_A10</text>
<text x="286" y="55.5">R3</text>
<text x="286.3" y="58">L7</text>
<text x="290.6" y="56.3">A9</text>
<text x="290.6" y="58.8">A10/AP</text>
<text x="323.8" y="58.8">DQ10</text>
<text x="325" y="56.3">DQ9</text>
<text x="331.2" y="55.5">C3</text>
<text x="331.2" y="58">C8</text>
<text x="354" y="57.9">DDR3_DQ58</text>
<text x="354" y="55.3">DDR3_DQ57</text>
<text x="370.7" y="59">[4]</text>
<text x="370.7" y="56.5">[4]</text>
<text x="37.8" y="61.6">[4,10,11]</text>
<text x="37.8" y="64.1">[4,10,11]</text>
<text x="50.8" y="60.4">DDR3_A11</text>
<text x="50.8" y="63">DDR3_A12</text>
<text x="50.8" y="65.5">DDR3_A13</text>
<text x="85.1" y="63.1">N7</text>
<text x="85.4" y="60.6">R7</text>
<text x="85.6" y="65.6">T3</text>
<text x="89.9" y="61.3">A11</text>
<text x="89.9" y="63.9">A12/BC#</text>
<text x="123.1" y="61.3">DQ11</text>
<text x="123.1" y="63.9">DQ12</text>
<text x="130.6" y="60.6">C2</text>
<text x="130.6" y="63.1">A7</text>
<text x="130.6" y="65.6">A2</text>
<text x="153.4" y="65.5">DDR3_DQ45</text>
<text x="153.4" y="60.4">DDR3_DQ43</text>
<text x="153.4" y="63">DDR3_DQ44</text>
<text x="170" y="61.6">[4]</text>
<text x="170" y="64.1">[4]</text>
<text x="238.5" y="61.6">[4,10,11]</text>
<text x="238.5" y="64.1">[4,10,11]</text>
<text x="251.5" y="60.4">DDR3_A11</text>
<text x="251.5" y="63">DDR3_A12</text>
<text x="251.5" y="65.5">DDR3_A13</text>
<text x="285.8" y="63.1">N7</text>
<text x="286" y="60.6">R7</text>
<text x="286.3" y="65.6">T3</text>
<text x="290.6" y="61.3">A11</text>
<text x="290.6" y="63.9">A12/BC#</text>
<text x="323.8" y="61.3">DQ11</text>
<text x="323.8" y="63.9">DQ12</text>
<text x="331.2" y="60.6">C2</text>
<text x="331.2" y="63.1">A7</text>
<text x="331.2" y="65.6">A2</text>
<text x="354" y="65.5">DDR3_DQ61</text>
<text x="354" y="60.4">DDR3_DQ59</text>
<text x="354" y="63">DDR3_DQ60</text>
<text x="370.7" y="61.6">[4]</text>
<text x="370.7" y="64.1">[4]</text>
<text x="37.8" y="66.7">[4,10,11]</text>
<text x="37.8" y="69.2">[4,10,11]</text>
<text x="50.8" y="68">DDR3_A14</text>
<text x="85.6" y="68.2">T7</text>
<text x="89.9" y="66.4">A13</text>
<text x="89.9" y="69">A14</text>
<text x="123.1" y="66.4">DQ13</text>
<text x="123.1" y="69">DQ14</text>
<text x="123.1" y="71.5">DQ15</text>
<text x="130.6" y="68.2">B8</text>
<text x="130.6" y="70.7">A3</text>
<text x="153.4" y="68">DDR3_DQ46</text>
<text x="153.4" y="70.6">DDR3_DQ47</text>
<text x="170" y="66.7">[4]</text>
<text x="170" y="69.2">[4]</text>
<text x="170" y="71.7">[4]</text>
<text x="238.5" y="66.7">[4,10,11]</text>
<text x="238.5" y="69.2">[4,10,11]</text>
<text x="251.5" y="68">DDR3_A14</text>
<text x="286.3" y="68.2">T7</text>
<text x="290.6" y="66.4">A13</text>
<text x="290.6" y="69">A14</text>
<text x="323.8" y="66.4">DQ13</text>
<text x="323.8" y="69">DQ14</text>
<text x="323.8" y="71.5">DQ15</text>
<text x="331.2" y="68.2">B8</text>
<text x="331.2" y="70.7">A3</text>
<text x="354" y="68">DDR3_DQ62</text>
<text x="354" y="70.6">DDR3_DQ63</text>
<text x="370.7" y="66.7">[4]</text>
<text x="370.7" y="69.2">[4]</text>
<text x="370.7" y="71.7">[4]</text>
<text x="37.8" y="74.3">[4,10,11]</text>
<text x="37.8" y="76.8">[4,10,11]</text>
<text x="50.8" y="73.1">DDR3_BA0</text>
<text x="50.8" y="75.7">DDR3_BA1</text>
<text x="84.9" y="73.3">M2</text>
<text x="85.1" y="75.8">N8</text>
<text x="89.9" y="74">BA0</text>
<text x="89.9" y="76.6">BA1</text>
<text x="238.5" y="74.3">[4,10,11]</text>
<text x="238.5" y="76.8">[4,10,11]</text>
<text x="251.5" y="73.1">DDR3_BA0</text>
<text x="251.5" y="75.7">DDR3_BA1</text>
<text x="285.5" y="73.3">M2</text>
<text x="285.8" y="75.8">N8</text>
<text x="290.6" y="74">BA0</text>
<text x="290.6" y="76.6">BA1</text>
<text x="37.8" y="79.4">[4,10,11]</text>
<text x="50.8" y="78.2">DDR3_BA2</text>
<text x="50.8" y="83.3">DDR3_CS0#</text>
<text x="84.9" y="78.3">M3</text>
<text x="85.6" y="83.4">L2</text>
<text x="89.9" y="79.1">BA2</text>
<text x="130.6" y="83.4">L8</text>
<text x="238.5" y="79.4">[4,10,11]</text>
<text x="251.5" y="78.2">DDR3_BA2</text>
<text x="251.5" y="83.3">DDR3_CS0#</text>
<text x="285.5" y="78.3">M3</text>
<text x="286.3" y="83.4">L2</text>
<text x="290.6" y="79.1">BA2</text>
<text x="331.2" y="83.4">L8</text>
<text x="37.8" y="84.4">[4,10,11]</text>
<text x="37.8" y="89.5">[4,10,11]</text>
<text x="37.8" y="87">[4,10,11]</text>
<text x="50.8" y="88.4">DDR3_WE#</text>
<text x="50.8" y="85.8">DDR3_CS1#</text>
<text x="85.6" y="88.5">L3</text>
<text x="85.6" y="86">L1</text>
<text x="89.9" y="84.2">CS0#</text>
<text x="89.9" y="89.3">WE#</text>
<text x="89.9" y="86.7">CS1#</text>
<text x="124.6" y="84.2">ZQ0</text>
<text x="124.6" y="86.7">ZQ1</text>
<text x="130.6" y="86">L9</text>
<text x="238.5" y="84.4">[4,10,11]</text>
<text x="238.5" y="89.5">[4,10,11]</text>
<text x="238.5" y="87">[4,10,11]</text>
<text x="251.5" y="88.4">DDR3_WE#</text>
<text x="251.5" y="85.8">DDR3_CS1#</text>
<text x="286.3" y="88.5">L3</text>
<text x="286.3" y="86">L1</text>
<text x="290.6" y="84.2">CS0#</text>
<text x="290.6" y="89.3">WE#</text>
<text x="290.6" y="86.7">CS1#</text>
<text x="325.2" y="84.2">ZQ0</text>
<text x="325.2" y="86.7">ZQ1</text>
<text x="331.2" y="86">L9</text>
<text x="37.8" y="92.1">[4,10,11]</text>
<text x="37.8" y="94.6">[4,10,11]</text>
<text x="50.8" y="96">DDR3_RESET#</text>
<text x="50.8" y="90.9">DDR3_CAS#</text>
<text x="50.8" y="93.4">DDR3_RAS#</text>
<text x="85.5" y="91">K3</text>
<text x="85.9" y="93.6">J3</text>
<text x="89.9" y="91.8">CAS#</text>
<text x="89.9" y="94.4">RAS#</text>
<text x="238.5" y="92.1">[4,10,11]</text>
<text x="238.5" y="94.6">[4,10,11]</text>
<text x="251.5" y="96">DDR3_RESET#</text>
<text x="251.5" y="90.9">DDR3_CAS#</text>
<text x="251.5" y="93.4">DDR3_RAS#</text>
<text x="286.2" y="91">K3</text>
<text x="286.6" y="93.6">J3</text>
<text x="290.6" y="91.8">CAS#</text>
<text x="290.6" y="94.4">RAS#</text>
<text x="37.8" y="97.1">[4,10,11]</text>
<text x="50.8" y="101.1">DDR3_CKE0</text>
<text x="85.5" y="101.2">K9</text>
<text x="85.6" y="96.1">T2</text>
<text x="89.9" y="96.9">RESET#</text>
<text x="89.9" y="102">CKE0</text>
<text x="149.4" y="97.4">240R</text>
<text x="149.4" y="99.9">DNE</text>
<text x="159.5" y="97.4">240R</text>
<text x="238.5" y="97.1">[4,10,11]</text>
<text x="251.5" y="101.1">DDR3_CKE0</text>
<text x="286.2" y="101.2">K9</text>
<text x="286.3" y="96.1">T2</text>
<text x="290.6" y="96.9">RESET#</text>
<text x="290.6" y="102">CKE0</text>
<text x="350" y="97.4">240R</text>
<text x="350" y="99.9">DNE</text>
<text x="360.2" y="97.4">240R</text>
<text x="37.8" y="102.2">[4,10,11]</text>
<text x="37.8" y="107.3">[4,10,11]</text>
<text x="37.8" y="104.8">[4,10,11]</text>
<text x="50.8" y="106.1">DDR3_CK_P</text>
<text x="50.8" y="103.6">DDR3_CKE1</text>
<text x="85.9" y="106.3">J7</text>
<text x="85.9" y="103.7">J9</text>
<text x="89.9" y="107.1">CK</text>
<text x="89.9" y="104.5">CKE1</text>
<text x="238.5" y="102.2">[4,10,11]</text>
<text x="238.5" y="104.8">[4,10,11]</text>
<text x="238.6" y="107.3">[4,10,11]</text>
<text x="251.5" y="103.6">DDR3_CKE1</text>
<text x="251.6" y="106.1">DDR3_CK_P</text>
<text x="286.6" y="106.3">J7</text>
<text x="286.6" y="103.7">J9</text>
<text x="290.6" y="107.1">CK</text>
<text x="290.6" y="104.5">CKE1</text>
<text x="37.8" y="109.8">[4,10,11]</text>
<text x="50.8" y="108.7">DDR3_CK_N</text>
<text x="50.8" y="113.8">DDR3_DM4</text>
<text x="85.5" y="108.8">K7</text>
<text x="85.6" y="113.9">E7</text>
<text x="89.9" y="109.6">CK#</text>
<text x="130.6" y="113.9">M7</text>
<text x="238.6" y="109.8">[4,10,11]</text>
<text x="251.5" y="113.8">DDR3_DM6</text>
<text x="251.6" y="108.7">DDR3_CK_N</text>
<text x="286.2" y="108.8">K7</text>
<text x="286.3" y="113.9">E7</text>
<text x="290.6" y="109.6">CK#</text>
<text x="331.2" y="113.9">M7</text>
<text x="43.4" y="114.9">[4]</text>
<text x="43.4" y="117.5">[4]</text>
<text x="50.8" y="116.3">DDR3_DQS4_P</text>
<text x="50.8" y="118.8">DDR3_DQS4_N</text>
<text x="85.2" y="119">G3</text>
<text x="85.6" y="116.4">F3</text>
<text x="89.9" y="114.7">LDM</text>
<text x="89.9" y="117.2">LDQS</text>
<text x="89.9" y="119.8">LDQS#</text>
<text x="124.7" y="114.7">RFU</text>
<text x="141.8" y="118">VREF_DDR3</text>
<text x="244" y="114.9">[4]</text>
<text x="244" y="117.5">[4]</text>
<text x="251.5" y="116.3">DDR3_DQS6_P</text>
<text x="251.5" y="118.8">DDR3_DQS6_N</text>
<text x="285.9" y="119">G3</text>
<text x="286.3" y="116.4">F3</text>
<text x="290.6" y="114.7">LDM</text>
<text x="290.6" y="117.2">LDQS</text>
<text x="290.6" y="119.8">LDQS#</text>
<text x="325.4" y="114.7">RFU</text>
<text x="342.4" y="118">VREF_DDR3</text>
<text x="43.4" y="120">[4]</text>
<text x="43.4" y="125.1">[4]</text>
<text x="50.8" y="123.9">DDR3_DM5</text>
<text x="85.2" y="124.1">D3</text>
<text x="89.9" y="124.8">UDM</text>
<text x="244" y="120">[4]</text>
<text x="244" y="125.1">[4]</text>
<text x="251.5" y="123.9">DDR3_DM7</text>
<text x="285.9" y="124.1">D3</text>
<text x="290.6" y="124.8">UDM</text>
<text x="43.4" y="127.6">[4]</text>
<text x="43.4" y="130.2">[4]</text>
<text x="50.8" y="126.5">DDR3_DQS5_P</text>
<text x="50.8" y="129">DDR3_DQS5_N</text>
<text x="85.4" y="126.6">C7</text>
<text x="85.5" y="129.1">B7</text>
<text x="89.9" y="127.4">UDQS</text>
<text x="89.9" y="129.9">UDQS#</text>
<text x="120.8" y="127.4">VREFDQ</text>
<text x="130.6" y="126.6">H1</text>
<text x="130.6" y="131.7">M8</text>
<text x="244" y="127.6">[4]</text>
<text x="244" y="130.2">[4]</text>
<text x="251.5" y="126.5">DDR3_DQS7_P</text>
<text x="251.5" y="129">DDR3_DQS7_N</text>
<text x="286" y="126.6">C7</text>
<text x="286.2" y="129.1">B7</text>
<text x="290.6" y="127.4">UDQS</text>
<text x="290.6" y="129.9">UDQS#</text>
<text x="321.4" y="127.4">VREFDQ</text>
<text x="331.2" y="126.6">H1</text>
<text x="331.2" y="131.7">M8</text>
<text x="37.8" y="135.2">[4,10,11]</text>
<text x="37.8" y="137.8">[4,10,11]</text>
<text x="50.8" y="134.1">DDR3_ODT0</text>
<text x="50.8" y="136.6">DDR3_ODT1</text>
<text x="85.5" y="134.2">K1</text>
<text x="85.9" y="136.8">J1</text>
<text x="89.9" y="135">ODT0</text>
<text x="89.9" y="137.5">ODT1</text>
<text x="121.1" y="132.5">VREFCA</text>
<text x="238.5" y="135.2">[4,10,11]</text>
<text x="238.5" y="137.8">[4,10,11]</text>
<text x="251.5" y="134.1">DDR3_ODT0</text>
<text x="251.5" y="136.6">DDR3_ODT1</text>
<text x="286.2" y="134.2">K1</text>
<text x="286.6" y="136.8">J1</text>
<text x="290.6" y="135">ODT0</text>
<text x="290.6" y="137.5">ODT1</text>
<text x="321.8" y="132.5">VREFCA</text>
<text x="85.2" y="149.5">D1</text>
<text x="85.5" y="144.4">B1</text>
<text x="85.5" y="146.9">B9</text>
<text x="89.9" y="145.2">VSSQ</text>
<text x="89.9" y="147.7">VSSQ</text>
<text x="285.9" y="149.5">D1</text>
<text x="286.2" y="144.4">B1</text>
<text x="286.2" y="146.9">B9</text>
<text x="290.6" y="145.2">VSSQ</text>
<text x="290.6" y="147.7">VSSQ</text>
<text x="85.2" y="152">D8</text>
<text x="85.6" y="154.5">E2</text>
<text x="89.9" y="150.2">VSSQ</text>
<text x="89.9" y="152.8">VSSQ</text>
<text x="89.9" y="155.3">VSSQ</text>
<text x="122.7" y="152.8">VDDQ</text>
<text x="122.7" y="155.3">VDDQ</text>
<text x="130.6" y="152">A1</text>
<text x="130.6" y="154.5">A8</text>
<text x="285.9" y="152">D8</text>
<text x="286.3" y="154.5">E2</text>
<text x="290.6" y="150.2">VSSQ</text>
<text x="290.6" y="152.8">VSSQ</text>
<text x="290.6" y="155.3">VSSQ</text>
<text x="323.4" y="152.8">VDDQ</text>
<text x="323.4" y="155.3">VDDQ</text>
<text x="331.2" y="152">A1</text>
<text x="331.2" y="154.5">A8</text>
<text x="85.6" y="157.1">E8</text>
<text x="85.6" y="159.6">F9</text>
<text x="89.9" y="157.9">VSSQ</text>
<text x="89.9" y="160.4">VSSQ</text>
<text x="122.7" y="157.9">VDDQ</text>
<text x="122.7" y="160.4">VDDQ</text>
<text x="130.6" y="157.1">C1</text>
<text x="130.6" y="159.6">C9</text>
<text x="286.3" y="157.1">E8</text>
<text x="286.3" y="159.6">F9</text>
<text x="290.6" y="157.9">VSSQ</text>
<text x="290.6" y="160.4">VSSQ</text>
<text x="323.4" y="157.9">VDDQ</text>
<text x="323.4" y="160.4">VDDQ</text>
<text x="331.2" y="157.1">C1</text>
<text x="331.2" y="159.6">C9</text>
<text x="85.2" y="162.2">G1</text>
<text x="85.2" y="164.7">G9</text>
<text x="89.9" y="162.9">VSSQ</text>
<text x="89.9" y="165.5">VSSQ</text>
<text x="122.7" y="162.9">VDDQ</text>
<text x="122.7" y="165.5">VDDQ</text>
<text x="130.6" y="162.2">D2</text>
<text x="130.6" y="164.7">E9</text>
<text x="130.6" y="167.2">F1</text>
<text x="285.9" y="162.2">G1</text>
<text x="285.9" y="164.7">G9</text>
<text x="290.6" y="162.9">VSSQ</text>
<text x="290.6" y="165.5">VSSQ</text>
<text x="323.4" y="162.9">VDDQ</text>
<text x="323.4" y="165.5">VDDQ</text>
<text x="331.2" y="162.2">D2</text>
<text x="331.2" y="164.7">E9</text>
<text x="331.2" y="167.2">F1</text>
<text x="85.4" y="169.8">A9</text>
<text x="85.5" y="172.3">B3</text>
<text x="89.9" y="170.6">VSS</text>
<text x="89.9" y="173.1">VSS</text>
<text x="122.7" y="168">VDDQ</text>
<text x="122.7" y="170.6">VDDQ</text>
<text x="122.7" y="173.1">VDDQ</text>
<text x="130.6" y="169.8">H2</text>
<text x="130.6" y="172.3">H9</text>
<text x="286" y="169.8">A9</text>
<text x="286.2" y="172.3">B3</text>
<text x="290.6" y="170.6">VSS</text>
<text x="290.6" y="173.1">VSS</text>
<text x="323.4" y="168">VDDQ</text>
<text x="323.4" y="170.6">VDDQ</text>
<text x="323.4" y="173.1">VDDQ</text>
<text x="331.2" y="169.8">H2</text>
<text x="331.2" y="172.3">H9</text>
<text x="85.2" y="177.4">G8</text>
<text x="85.6" y="174.9">E1</text>
<text x="85.9" y="179.9">J2</text>
<text x="89.9" y="175.6">VSS</text>
<text x="89.9" y="178.2">VSS</text>
<text x="124.3" y="178.2">VDD</text>
<text x="130.6" y="177.4">B2</text>
<text x="130.6" y="179.9">D9</text>
<text x="285.9" y="177.4">G8</text>
<text x="286.3" y="174.9">E1</text>
<text x="286.6" y="179.9">J2</text>
<text x="290.6" y="175.6">VSS</text>
<text x="290.6" y="178.2">VSS</text>
<text x="325" y="178.2">VDD</text>
<text x="331.2" y="177.4">B2</text>
<text x="331.2" y="179.9">D9</text>
<text x="84.9" y="185">M1</text>
<text x="85.9" y="182.5">J8</text>
<text x="89.9" y="180.7">VSS</text>
<text x="89.9" y="183.3">VSS</text>
<text x="89.9" y="185.8">VSS</text>
<text x="124.3" y="180.7">VDD</text>
<text x="124.3" y="183.3">VDD</text>
<text x="124.3" y="185.8">VDD</text>
<text x="130.6" y="182.5">G7</text>
<text x="130.6" y="185">K2</text>
<text x="285.5" y="185">M1</text>
<text x="286.6" y="182.5">J8</text>
<text x="290.6" y="180.7">VSS</text>
<text x="290.6" y="183.3">VSS</text>
<text x="290.6" y="185.8">VSS</text>
<text x="325" y="180.7">VDD</text>
<text x="325" y="183.3">VDD</text>
<text x="325" y="185.8">VDD</text>
<text x="331.2" y="182.5">G7</text>
<text x="331.2" y="185">K2</text>
<text x="84.9" y="187.6">M9</text>
<text x="85.5" y="190.1">P1</text>
<text x="89.9" y="188.3">VSS</text>
<text x="89.9" y="190.9">VSS</text>
<text x="124.3" y="188.3">VDD</text>
<text x="124.3" y="190.9">VDD</text>
<text x="130.6" y="187.6">K8</text>
<text x="130.6" y="190.1">N1</text>
<text x="142.2" y="191.6">VCC_DDR3</text>
<text x="285.5" y="187.6">M9</text>
<text x="286.2" y="190.1">P1</text>
<text x="290.6" y="188.3">VSS</text>
<text x="290.6" y="190.9">VSS</text>
<text x="325" y="188.3">VDD</text>
<text x="325" y="190.9">VDD</text>
<text x="331.2" y="187.6">K8</text>
<text x="331.2" y="190.1">N1</text>
<text x="342.8" y="191.6">VCC_DDR3</text>
<text x="85.5" y="192.6">P9</text>
<text x="85.6" y="195.2">T1</text>
<text x="85.6" y="197.7">T9</text>
<text x="89.9" y="193.4">VSS</text>
<text x="89.9" y="196">VSS</text>
<text x="124.3" y="193.4">VDD</text>
<text x="124.3" y="196">VDD</text>
<text x="130.6" y="192.6">N9</text>
<text x="130.6" y="195.2">R1</text>
<text x="130.6" y="197.7">R9</text>
<text x="286.2" y="192.6">P9</text>
<text x="286.3" y="195.2">T1</text>
<text x="286.3" y="197.7">T9</text>
<text x="290.6" y="193.4">VSS</text>
<text x="290.6" y="196">VSS</text>
<text x="325" y="193.4">VDD</text>
<text x="325" y="196">VDD</text>
<text x="331.2" y="192.6">N9</text>
<text x="331.2" y="195.2">R1</text>
<text x="331.2" y="197.7">R9</text>
<text x="89.7" y="202.8">SDRAM_DDR3_X16_96-Ball_GENERIC</text>
<text x="89.9" y="198.5">VSS</text>
<text x="124.3" y="198.5">VDD</text>
<text x="290.3" y="202.8">SDRAM_DDR3_X16_96-Ball_GENERIC</text>
<text x="290.6" y="198.5">VSS</text>
<text x="325" y="198.5">VDD</text>
<text x="89.7" y="205.4">DDR3L</text>
<text x="290.3" y="205.4">DDR3L</text>
</g>
</svg>
